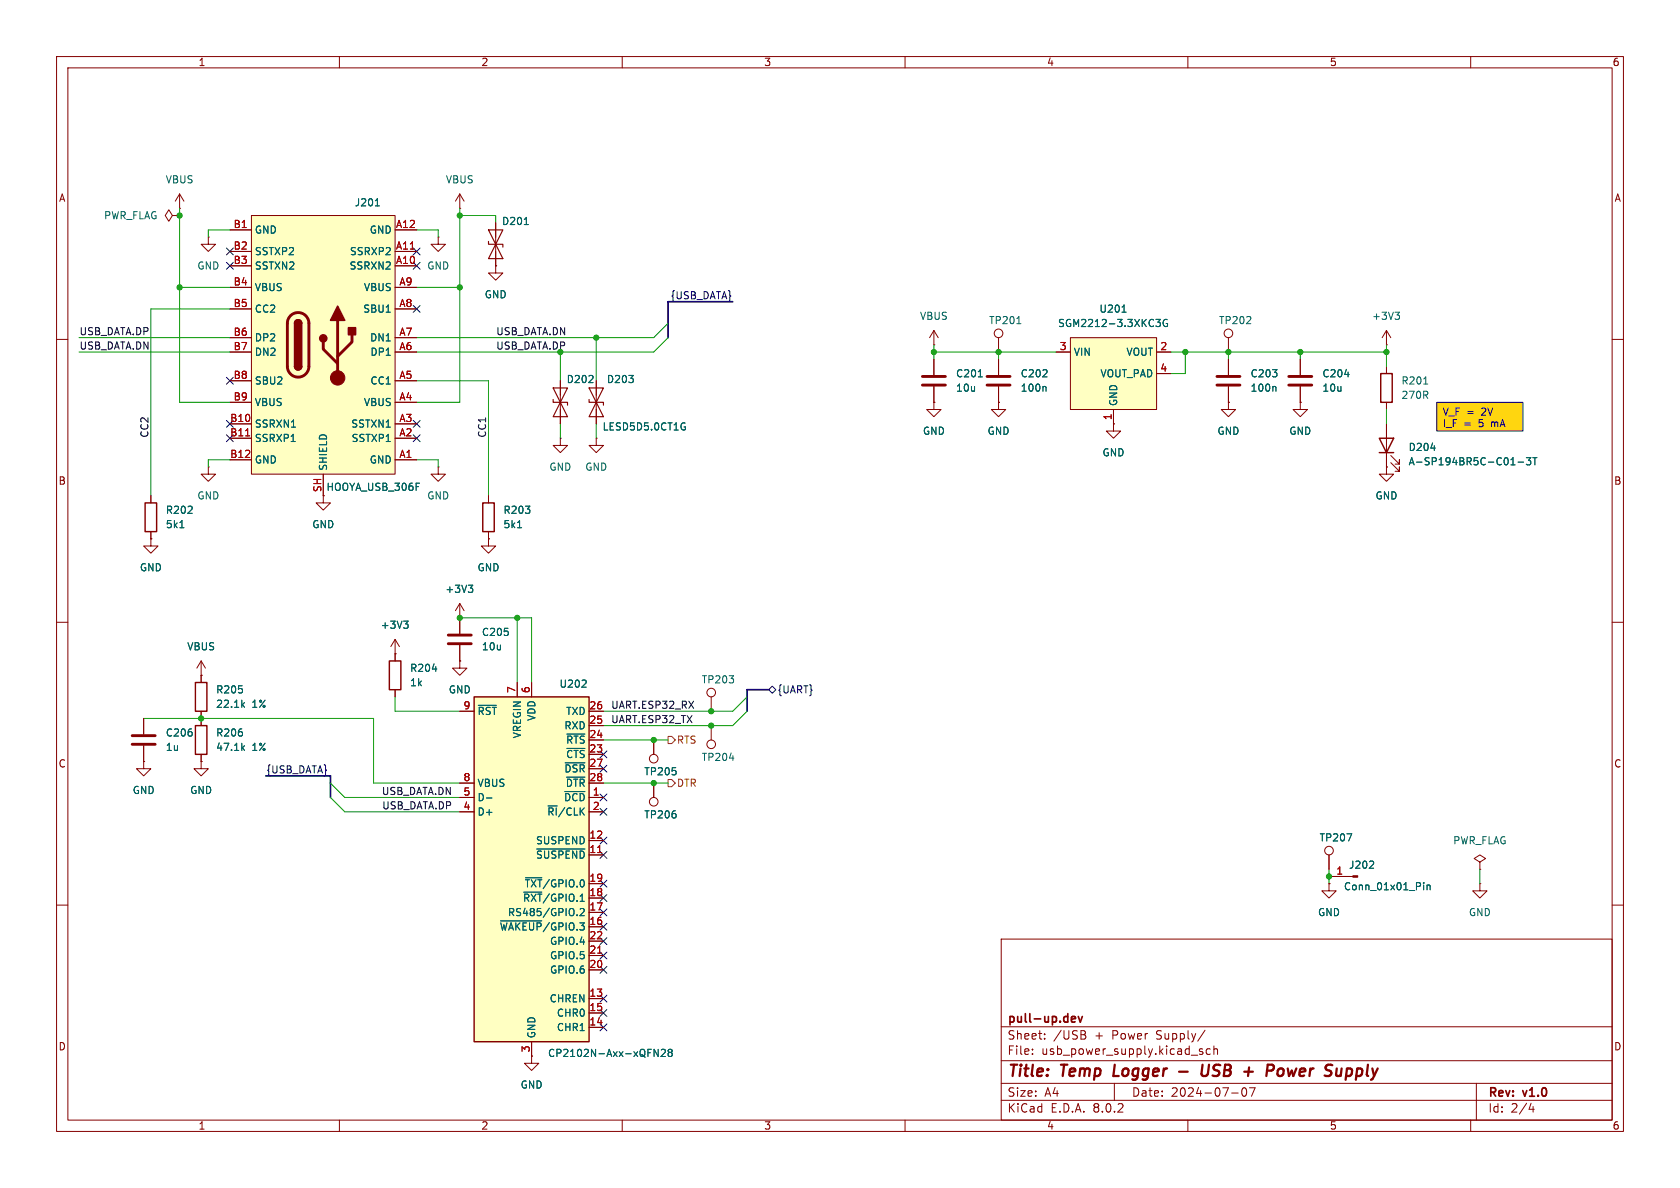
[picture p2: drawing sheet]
<svg xmlns="http://www.w3.org/2000/svg" width="297mm" height="210mm" viewBox="0 0 297 210" stroke-linecap="round" stroke-linejoin="round" font-family="sans-serif">
<g fill="none" stroke="#840000" stroke-width=".18">
<path d="M10 10h277v190h-277zM12 12h273v186h-273zM60 10v2M110 10v2M160 10v2M210 10v2M260 10v2M10 60h2M285 60h2M10 110h2M285 110h2M10 160h2"/>
<path d="M285 160h2M177 166h108v32h-108zM60 198v2M110 198v2M160 198v2M177 194.5h108M177 191.5h108M177 187.5h108M177 181.5h108M182.5 186.3v.1M182.5 185.5v.1M184.7 183.6v.1"/>
<path d="M184.7 182.8v.1M191.6 182.9a.4 .4 0 0 1 .4 .4 .4 .4 0 0 1-.3 .4M191.7 182.3l.2 .2-.2 .3M197 191.5v3M210 198v2M212.6 185.5l-.4-.1-.2 .2 .1 .2 .5 .2v.3h-.6M213 182.1l-1.3 2M214 185.5l-.5-.1-.3 .3v.4l.2 .2h.6M214.6 185.5l.2-.1 .4 .1v.9M214.6 184.9v1.5M217.7 193.2h1.2M219.7 192.4l.2-.1a.81 .81 0 0 1 .6 .6 .81 .81 0 0 1-.3 .8l-.2 .1a.81 .81 0 0 1-.3-1.4z"/>
<path d="M220.9 192.3h1l-.7 1.5M260 198v2M261 191.5v6.5M270.7 195l-.4 1.1h.9M271 195.6v1"/>
</g>
<path d="M197.1 188.2l-.3 2h1M208.4 189.4h1.6M212.6 188.2l-.2 1.6 .2 .3a.66 .66 0 0 0 .9-.3l.2-1.6M225.2 188.6l-.3-.4h-.8l-.2 2M226 189.1a.52 .52 0 0 1 .5-.2 .52 .52 0 0 1 .4 .4v.5a.55 .55 0 0 1-.6 .4 .55 .55 0 0 1-.5-.4zM238 190.1l.5 .1M238.1 188.9l-.2 2M238.7 188.9l-.6 .1" fill="none" stroke="#840000" stroke-width=".4"/>
<path d="M189.6 179.7l.5 .1v.2l-.7 .2M190.6 179.7l.4 1 .3-1M190.1 180.6l-.5 .1" fill="none" stroke="#840000" stroke-width=".3"/>
<path d="M254 71.1h15.2v5.1h-15.2z" fill="#ffd60f"/>
<g fill="none" stroke="#840000" stroke-width=".18">
<path d="M87.6 39.4v7.6M36.8 41.9v1.3h1.3l-1.3 1.3-1.2-1.3h1.2M36.8 41.9h.1M77.5 41.9v1.3h1.2l-1.2 1.3-1.3-1.3h1.3M77.5 41.9h.1M87.6 47v1.3h1.3l-1.3 1.2-1.2-1.2h1.2M87.6 47h.1M217.2 59.7v2.5M245.1 58.4l-.8 1.3M245.1 58.4v2.6M245.1 58.4l.8 1.3M99.1 77.5v1.2h1.2l-1.2 1.3-1.3-1.3h1.3"/>
<path d="M99.1 77.5h.1M99.1 67.3v7.6M105.4 77.5v1.2h1.3l-1.3 1.3-1.3-1.3h1.3M105.4 77.5h.1M105.4 67.3v7.6M165.1 71.1v1.3h1.3l-1.3 1.3-1.3-1.3h1.3M165.1 71.1h.1M165.1 63.5v2.8M165.1 68.3v2.8M176.5 71.1v1.3h1.3l-1.3 1.3-1.2-1.3h1.2M176.5 71.1h.1M176.5 63.5v2.8"/>
<path d="M176.5 68.3v2.8M196.8 74.9v1.3h1.3l-1.3 1.3-1.2-1.3h1.2M196.8 74.9h.1M217.2 71.1v1.3h1.2l-1.2 1.3-1.3-1.3h1.3M217.2 71.1h.1M217.2 63.5v2.8M217.2 68.3v2.8M229.9 71.1v1.3h1.2l-1.2 1.3-1.3-1.3h1.3M229.9 71.1h.1M229.9 63.5v2.8M229.9 68.3v2.8M245.1 61h.1"/>
<path d="M245.1 64.8v1.2M245.1 71.1v1.3M245.1 74.9v7.7M26.7 95.3v1.2h1.2l-1.2 1.3-1.3-1.3h1.3M26.7 95.3h.1M26.7 87.6v1.3M26.7 94v1.3M36.8 82.6v1.2h1.3l-1.3 1.3-1.2-1.3h1.2M36.8 82.6h.1M77.5 82.6v1.2h1.2l-1.2 1.3-1.3-1.3h1.3M77.5 82.6h.1M86.4 95.3v1.2h1.2l-1.2 1.3-1.3-1.3h1.3"/>
<path d="M86.4 95.3h.1M86.4 87.6v1.3M86.4 94v1.3M245.1 82.6v1.2h1.3l-1.3 1.3-1.3-1.3h1.3M245.1 82.6h.1M245.9 81.8l1.5 1.5v-.7v.7h-.8M245.9 80.5l1.5 1.5v-.7v.7h-.8M81.3 109.2h.1M81.3 106.7l-.8 1.3M81.3 106.7v2.5M81.3 106.7l.7 1.3M115.6 130.8v2.6"/>
<path d="M125.7 123.2v2.5M125.7 128.3v2.5M234.9 156.2v1.3h1.3l-1.3 1.3-1.2-1.3h1.2M234.9 156.2h.1M234.9 151.1v2.6M234.9 154.9h4.3M261.6 152.4l1-.6-1-.7-1 .7 1 .6v1.3M261.6 153.7h.1M261.6 156.2v1.3h1.3l-1.3 1.3-1.3-1.3h1.3M261.6 156.2h.1"/>
<circle cx="217.2" cy="58.9" r=".76"/>
<circle cx="115.6" cy="134.1" r=".76"/>
<circle cx="125.7" cy="131.6" r=".76"/>
<circle cx="125.7" cy="122.4" r=".76"/>
<circle cx="234.9" cy="150.4" r=".76"/>
</g>
<g fill="none" stroke="#006464" stroke-width=".18">
<path d="M92.7 39.7h.7M246.6 55.2h.8l-.4 .5M247.2 55.7l.2 .2v.3l-.2 .3M120.8 74.7l.3 .1M120.9 75.5h.3v.4l-.3 .1M173 66.6h.7M184.7 68.3l.2 .2v.7M225.4 68.3l.2 .2v.7M237.7 66.2h.8M251.7 67.9h.7M253 79.2h.7M31.8 93.3h.7"/>
<path d="M91.5 93.3h.7M267.1 82.2h.7M268.4 81.7h1M269.8 80.9h.8l-.4 .5 .4 .1v.6l-.2 .1-.6-.1M271 80.9h.7M271.3 80.9v1.3M82.8 103.4h.8l-.4 .5M83.3 103.9l.3 .3v.3l-.3 .2M129 134h.7M238.1 147.4h.9l-.6 1.3M242.7 152.3l.1 .2v.3l-.7 .7h.7M251.7 156v.1"/>
<path d="M251.7 156.5v.8M252.3 156.5v.8M252.3 156.6l.2-.1h.3v.8"/>
</g>
<path d="M163.1 68.1h4M163.1 66.5h4M174.5 68.1h4.1M174.5 66.5h4.1M215.1 68.1h4.1M215.1 66.5h4.1M227.8 68.1h4.1M227.8 66.5h4.1" fill="none" stroke="#840000" stroke-width=".51"/>
<path d="M86.4 42.7v.5h2.5v.5M86.4 40.6h2.5l-1.3 2.6zM87.6 43.2l1.3 2.5h-2.5zM97.8 70.6v.5h2.5v.5M97.8 68.6h2.5l-1.2 2.5zM99.1 71.1l1.2 2.6h-2.5zM104.1 70.6v.5h2.6v.5M104.1 68.6h2.6l-1.3 2.5zM105.4 71.1l1.3 2.6h-2.6z" fill="none" stroke="#840000" stroke-width=".2"/>
<path d="M243.8 77.5h2.6l-1.3 2.5zM244.1 66h2v5.1h-2zM25.7 88.9h2v5.1h-2zM85.3 88.9h2.1v5.1h-2.1zM243.8 80h2.6" fill="none" stroke="#840000" stroke-width=".25"/>
<path d="M239.2 154.8h.8v.3h-.8z" fill="#840000" stroke="#840000" stroke-width=".18"/>
<path d="M189.2 59.7h15.3v12.7h-15.3z" fill="#ffffc2"/>
<g fill="none" stroke="#840000" stroke-width=".18">
<path d="M176.5 59.7v2.5M189.2 59.7h15.3v12.7h-15.3zM186.7 62.2h2.5M196.8 72.4v2.5M204.5 62.2h2.5M204.5 66h2.5M81.3 116.8v1.3h1.2l-1.2 1.3-1.3-1.3h1.3M81.3 116.8h.1M81.3 109.2v2.8M81.3 114v2.8M115.6 138.4v2.6M94 186.7v1.3h1.2l-1.2 1.2-1.3-1.2h1.3"/>
<path d="M94 186.7h.1"/>
<circle cx="176.5" cy="58.9" r=".76"/>
<circle cx="115.6" cy="141.7" r=".76"/>
</g>
<path d="M179.8 57.2h.7M198.4 55.2h.7M204.3 56.5h.8l-.4 .4 .4 .2v.5l-.2 .1h-.5M206.3 56.5a.59 .59 0 0 0-.7 .6 .59 .59 0 0 0 .7 .6l.1-.5h-.2" fill="none" stroke="#006464" stroke-width=".18"/>
<path d="M79.2 113.8h4.1M79.2 112.3h4.1" fill="none" stroke="#840000" stroke-width=".51"/>
<path d="M83.8 123.2h20.3v61h-20.3z" fill="#ffffc2"/>
<path d="M68.8 116.8h2.1v5.1h-2.1zM34.5 120.7h2.1v5h-2.1zM34.5 128.3h2.1v5.1h-2.1zM83.8 123.2h20.3v61h-20.3z" fill="none" stroke="#840000" stroke-width=".25"/>
<g fill="none" stroke="#840000" stroke-width=".18">
<path d="M30.5 38.1l-.7-1-.6 1 .6 1 .7-1h1.2M31.7 38.1h.1M31.7 36.8h.1M31.7 34.3l-.7 1.3M31.7 34.3v2.5M31.7 34.3l.8 1.3M81.3 36.8h.1M81.3 34.3l-.8 1.3M81.3 34.3v2.5M81.3 34.3l.7 1.3M165.1 58.4l-.8 1.3M165.1 58.4v2.6"/>
<path d="M165.1 58.4l.8 1.3M165.1 61h.1M35.6 119.4h.1M35.6 116.8v3.9M35.6 116.8l-.8 1.3M35.6 116.8l.7 1.3M69.8 115.6h.1M69.8 113v3.8M69.8 113l-.7 1.3M69.8 113l.8 1.3M25.4 134.6v1.3h1.3l-1.3 1.3-1.3-1.3h1.3M25.4 134.6h.1"/>
<path d="M25.4 127v2.8M25.4 131.8v2.8M35.6 134.6v1.3h1.2l-1.2 1.3-1.3-1.3h1.3M35.6 134.6h.1M35.6 125.7v2.6M35.6 133.4v1.2M69.8 121.9v1.3M81.3 125.7h2.5M81.3 138.4h2.5M91.4 120.7v2.5M94 120.7v2.5M104.1 133.4h2.6"/>
<path d="M104.1 130.8h2.6M104.1 128.3h2.6M104.1 125.7h2.6M104.1 135.9h2.6M104.1 138.4h2.6M81.3 141h2.5M81.3 143.5h2.5M104.1 141h2.6M104.1 151.1h2.6M104.1 148.6h2.6M104.1 158.8h2.6M104.1 156.2h2.6"/>
<path d="M104.1 143.5h2.6M104.1 176.5h2.6M104.1 179.1h2.6M104.1 163.8h2.6M104.1 161.3h2.6M104.1 171.5h2.6M104.1 168.9h2.6M104.1 166.4h2.6M94 184.2v2.5M104.1 181.6h2.6"/>
</g>
<g fill="none" stroke="#006464" stroke-width=".18">
<path d="M71.4 109.8h.7l-.4 .5M71.9 110.3l.2 .2v.3l-.2 .3M76.4 118.3h.8M42.9 124.6l.3 .4M42.9 132.2l.3 .5M43.2 124.2l-.5 .5M43.2 131.8l-.5 .5M84.6 124.7h3.1M99.8 139.9h3.6M99.9 134.8h3.5M100.2 137.4h3.2M100.2 132.3h3.2"/>
<path d="M100.2 129.8h3.2M102.8 121.5h.8M103.6 120.3v.5M86 141.1h1M92.6 157.7h3.2M92.9 155.2h2.9M94.9 150.1h8.5M88.5 162.8h7.3M102 161.7v.2M102.6 160.7l.4-.1 .3 .4-.8 .9h.8M115.6 185.5l.8 1.3v-1.3M116.9 185.6l.5-.1 .2 .4-.8 .9h.8"/>
<path d="M118.4 186l-.3-.2 .3-.3h.2l.2 .2-.2 .3M118.4 186l-.3 .3 .1 .3 .2 .2 .3-.1 .1-.2v-.2l-.2-.3M118.4 186h.2"/>
</g>
<path d="M105.7 150.7h.7M105.7 168.5h.7" fill="none" stroke="#a90000" stroke-width=".18"/>
<path d="M23.4 131.6h4M23.4 130h4" fill="none" stroke="#840000" stroke-width=".51"/>
<path d="M44.4 38.1h25.4v45.7h-25.4z" fill="#ffffc2"/>
<path d="M51.4 55.8a1.9 1.9 0 0 1 2-.4 1.9 1.9 0 0 1 1.2 1.8v7.6a1.91 1.91 0 0 1-1.9 1.9 1.91 1.91 0 0 1-1.9-1.9v-7.8l.2-.6zM59.7 56.6v10.2M62.2 59.2v1.3l-2.5 2.5M57.1 60.5v1.2l2.6 2.6" fill="none" stroke="#840000" stroke-width=".51"/>
<path d="M52.1 57.2a.64 .64 0 0 1 .6-.7 .64 .64 0 0 1 .6 .7M52.1 64.8a.64 .64 0 0 0 .6 .6 .64 .64 0 0 0 .6-.6" fill="none" stroke="#840000" stroke-width=".25"/>
<g fill="#840000" stroke="#840000" stroke-width=".25">
<path d="M52.1 64.8h1.2a.64 .64 0 0 1-.6 .6 .64 .64 0 0 1-.6-.6z"/>
<path d="M52.1 57.2h1.2v7.6h-1.2z"/>
<path d="M52.3 56.7a.64 .64 0 0 1 .6-.1 .64 .64 0 0 1 .4 .6h-1.2z"/>
<path d="M59.7 54.1l1.3 2.5h-2.6z"/>
<path d="M61.6 57.9h1.3v1.3h-1.3z"/>
<circle cx="57.1" cy="59.8" r=".63"/>
</g>
<circle cx="59.7" cy="66.8" r="1.27" fill="#840000" stroke="#840000" stroke-width=".18"/>
<g fill="none" stroke="#840000" stroke-width=".18">
<path d="M44.4 38.1h25.4v45.7h-25.4zM87.6 39.4v2.5M40.6 47h3.8M40.6 44.5h3.8M40.6 40.6h3.8M40.6 59.7h3.8M40.6 54.6h3.8M40.6 50.8h3.8M69.8 47h3.9M69.8 44.5h3.9M69.8 40.6h3.9M69.8 59.7h3.9"/>
<path d="M69.8 54.6h3.9M69.8 50.8h3.9M87.6 47h.1M87.6 44.5v2.5M40.6 77.5h3.8M40.6 74.9h3.8M40.6 71.1h3.8M40.6 67.3h3.8M40.6 62.2h3.8M69.8 77.5h3.9M69.8 74.9h3.9M69.8 71.1h3.9"/>
<path d="M69.8 67.3h3.9M69.8 62.2h3.9M99.1 67.3v2.6M99.1 72.4v2.5M105.4 67.3v2.6M105.4 72.4v2.5M165.1 71.1h.1M165.1 63.5v2.8M165.1 68.3v2.8M176.5 71.1h.1M176.5 63.5v2.8M176.5 68.3v2.8"/>
<path d="M186.7 62.2h2.5M196.8 74.9h.1M196.8 72.4v2.5M204.5 62.2h2.5M204.5 66h2.5M217.2 71.1h.1M217.2 63.5v2.8M217.2 68.3v2.8M229.9 71.1h.1M229.9 63.5v2.8M229.9 68.3v2.8M245.1 74.9v2.6"/>
<path d="M26.7 95.3h.1M26.7 87.6v1.3M26.7 94v1.3M40.6 81.3h3.8M57.1 83.8v5.1h1.3l-1.3 1.3-1.2-1.3h1.2M69.8 81.3h3.9M86.4 95.3h.1M86.4 87.6v1.3M86.4 94v1.3M245.1 82.6h.1M245.1 80v2.6M35.6 119.4h.1"/>
<path d="M35.6 119.4v1.3M69.8 115.6h.1M69.8 115.6v1.2M81.3 116.8h.1M81.3 109.2h.1M81.3 109.2v2.8M81.3 114v2.8M25.4 134.6h.1M25.4 127v2.8M25.4 131.8v2.8M35.6 134.6h.1M35.6 125.7v2.6"/>
<path d="M35.6 133.4v1.2M69.8 121.9v1.3M81.3 125.7h2.5M81.3 138.4h2.5M91.4 120.7v2.5M94 120.7v2.5M104.1 133.4h2.6M104.1 130.8h2.6M104.1 128.3h2.6M104.1 125.7h2.6M104.1 135.9h2.6M104.1 138.4h2.6"/>
<path d="M115.6 130.8v2.6M115.6 138.4v2.6M81.3 141h2.5M81.3 143.5h2.5M104.1 141h2.6M104.1 151.1h2.6M104.1 148.6h2.6M104.1 158.8h2.6M104.1 156.2h2.6M104.1 143.5h2.6M234.9 156.2h.1M234.9 151.1v2.6"/>
<path d="M234.9 154.9h3.9M104.1 176.5h2.6M104.1 179.1h2.6M104.1 163.8h2.6M104.1 161.3h2.6M104.1 171.5h2.6M104.1 168.9h2.6M104.1 166.4h2.6M94 186.7h.1M94 184.2v2.5M104.1 181.6h2.6"/>
</g>
<path d="M43.4 77.1h.7M105.7 150.7h.7M105.7 168.5h.7" fill="none" stroke="#a90000" stroke-width=".18"/>
<g fill="none" stroke="#006464" stroke-width=".18">
<path d="M66.4 36.4h.7M92.7 39.7h.7M198.4 55.2h.7M204.3 56.5h.8l-.4 .4 .4 .2v.5l-.2 .1h-.5M206.3 56.5a.59 .59 0 0 0-.7 .6 .59 .59 0 0 0 .7 .6l.1-.5h-.2M120.8 74.7l.3 .1M120.9 75.5h.3v.4l-.3 .1M173 66.6h.7M184.7 68.3l.2 .2v.7M225.4 68.3l.2 .2v.7M237.7 66.2h.8M253 79.2h.7"/>
<path d="M31.8 93.3h.7M91.5 93.3h.7M267.1 82.2h.7M268.4 81.7h1M269.8 80.9h.8l-.4 .5 .4 .1v.6l-.2 .1-.6-.1M271 80.9h.7M271.3 80.9v1.3M71.4 109.8h.7l-.4 .5M71.9 110.3l.2 .2v.3l-.2 .3M76.4 118.3h.8M82.8 103.4h.8l-.4 .5M83.3 103.9l.3 .3v.3l-.3 .2"/>
<path d="M42.9 124.6l.3 .4M42.9 132.2l.3 .5M43.2 124.2l-.5 .5M43.2 131.8l-.5 .5M84.6 124.7h3.1M99.8 139.9h3.6M99.9 134.8h3.5M100.2 137.4h3.2M100.2 132.3h3.2M100.2 129.8h3.2M102.8 121.5h.8M103.6 120.3v.5"/>
<path d="M86 141.1h1M92.6 157.7h3.2M92.9 155.2h2.9M94.9 150.1h8.5M238.1 147.4h.9l-.6 1.3M242.7 152.3l.1 .2v.3l-.7 .7h.7M251.7 156v.1M251.7 156.5v.8M252.3 156.5v.8M252.3 156.6l.2-.1h.3v.8M88.5 162.8h7.3M102 161.7v.2"/>
<path d="M102.6 160.7l.4-.1 .3 .4-.8 .9h.8M115.6 185.5l.8 1.3v-1.3M116.9 185.6l.5-.1 .2 .4-.8 .9h.8M118.4 186l-.3-.2 .3-.3h.2l.2 .2-.2 .3M118.4 186l-.3 .3 .1 .3 .2 .2 .3-.1 .1-.2v-.2l-.2-.3M118.4 186h.2"/>
</g>
<g fill="none" stroke="#000084" stroke-width=".18">
<path d="M40 46.4l1.2 1.2M40 43.8l1.2 1.3M41.2 46.4l-1.2 1.2M41.2 43.8l-1.2 1.3M73.1 43.8l1.2 1.3M73.1 46.4l1.2 1.2M73.1 54l1.2 1.2M74.3 43.8l-1.2 1.3M74.3 46.4l-1.2 1.2M74.3 54l-1.2 1.2M40 74.3l1.2 1.2M40 66.7l1.2 1.2"/>
<path d="M40 76.9l1.2 1.2M41.2 76.9l-1.2 1.2M41.2 74.3l-1.2 1.2M41.2 66.7l-1.2 1.2M73.1 74.3l1.2 1.2M73.1 76.9l1.2 1.2M74.3 74.3l-1.2 1.2M74.3 76.9l-1.2 1.2M106.1 135.3l1.2 1.2M106.1 132.7l1.2 1.3M107.3 135.3l-1.2 1.2M107.3 132.7l-1.2 1.3"/>
<path d="M136.5 121.3l.7 .6-.7 .7-.6-.7zM106.1 158.1l1.2 1.3M106.1 155.6l1.2 1.2M106.1 140.4l1.2 1.2M106.1 142.9l1.2 1.2M106.1 148l1.2 1.2M106.1 150.5l1.2 1.2M107.3 158.1l-1.2 1.3M107.3 155.6l-1.2 1.2M107.3 140.4l-1.2 1.2M107.3 142.9l-1.2 1.2M107.3 148l-1.2 1.2"/>
<path d="M107.3 150.5l-1.2 1.2M106.1 178.5l1.2 1.2M106.1 175.9l1.2 1.2M106.1 168.3l1.2 1.2M106.1 170.8l1.2 1.3M106.1 163.2l1.2 1.2M106.1 160.7l1.2 1.2M106.1 165.8l1.2 1.2M107.3 178.5l-1.2 1.2M107.3 175.9l-1.2 1.2M107.3 168.3l-1.2 1.2M107.3 170.8l-1.2 1.3"/>
<path d="M107.3 163.2l-1.2 1.2M107.3 160.7l-1.2 1.2M107.3 165.8l-1.2 1.2M106.1 181l1.2 1.2M107.3 181l-1.2 1.2"/>
</g>
<path d="M118.1 130.2h.6l.7 .6-.7 .6h-.6zM118.1 137.8h.6l.7 .6-.7 .7h-.6z" fill="none" stroke="#725600" stroke-width=".18"/>
<path d="M254 71.1h15.2v5.1h-15.2z" fill="none" stroke="#0000c2" stroke-width=".18"/>
<path d="M129.5 53.3h-11.4v6.4M47 137.2h11.4v3.8M135.9 121.9h-3.8v3.8" fill="none" stroke="#000084" stroke-width=".3"/>
<g fill="none" stroke="#009600" stroke-width=".18">
<path d="M31.7 36.8v34.3h8.9M81.3 36.8v34.3h-7.6M81.3 38.1h6.3v1.3M14 59.7h26.6M31.7 50.8h8.9M40.6 40.6h-3.8v1.3M40.6 54.6h-13.9v33M73.7 50.8h7.6M73.7 40.6h3.8v1.3M105.4 59.7v7.6M118.1 57.2l-2.5 2.5h-41.9M118.1 59.7l-2.5 2.5h-41.9"/>
<path d="M14 62.2h26.6M73.7 67.3h12.7v20.3M99.1 62.2v5.1M99.1 74.9v2.6M105.4 74.9v2.6M165.1 62.2h21.6M165.1 61v2.5M176.5 62.2v1.3M207 62.2h38.1M209.5 62.2v3.8h-2.5M217.2 62.2v1.3M229.9 62.2v1.3"/>
<path d="M245.1 61v3.8M245.1 72.4v2.5M40.6 81.3h-3.8v1.3M73.7 81.3h3.8v1.3M81.3 109.2h12.7v11.5M91.4 109.2v11.5M25.4 127h40.6v11.4h15.3M58.4 138.4l2.6 2.6h20.3M69.8 123.2v2.5h11.5M106.7 138.4h11.4M106.7 130.8h11.4M132.1 123.2l-2.6 2.5h-22.8"/>
<path d="M132.1 125.7l-2.6 2.6h-22.8M58.4 141l2.6 2.5h20.3M234.9 153.7v2.5M261.6 153.7v2.5"/>
</g>
<g fill="#009600" stroke="#009600" stroke-width=".18">
<circle cx="245.1" cy="62.2" r=".46"/>
<circle cx="229.9" cy="62.2" r=".46"/>
<circle cx="217.2" cy="62.2" r=".46"/>
<circle cx="234.9" cy="154.9" r=".46"/>
<circle cx="35.6" cy="127" r=".46"/>
<circle cx="31.7" cy="50.8" r=".46"/>
<circle cx="31.7" cy="38.1" r=".46"/>
<circle cx="125.7" cy="128.3" r=".46"/>
<circle cx="125.7" cy="125.7" r=".46"/>
<circle cx="115.6" cy="130.8" r=".46"/>
<circle cx="115.6" cy="138.4" r=".46"/>
<circle cx="105.4" cy="59.7" r=".46"/>
<circle cx="81.3" cy="109.2" r=".46"/>
<circle cx="91.4" cy="109.2" r=".46"/>
<circle cx="81.3" cy="50.8" r=".46"/>
<circle cx="81.3" cy="38.1" r=".46"/>
<circle cx="176.5" cy="62.2" r=".46"/>
<circle cx="209.5" cy="62.2" r=".46"/>
<circle cx="165.1" cy="62.2" r=".46"/>
</g>
<g font-size="2.8" fill="#840000">
<text x="178" y="190.9">Title:</text>
<text x="187.7" y="190.9">Temp</text>
<text x="197.7" y="190.9">Logger</text>
<text x="214.8" y="190.9">USB</text>
<text x="223.1" y="190.9">+</text>
<text x="227.9" y="190.9">Power</text>
<text x="239.1" y="190.9">Supply</text>
</g>
<g font-size="2.1" fill="#840000">
<text x="178" y="184">Sheet:</text>
<text x="178" y="181.2">pull-up.dev</text>
<text x="186.2" y="184">/USB</text>
<text x="193.6" y="184">+</text>
<text x="196.8" y="184">Power</text>
<text x="204.7" y="184">Supply/</text>
<text x="178" y="186.7">File:</text>
<text x="184.1" y="186.7">usb_power_supply.kicad_sch</text>
<text x="178" y="196.9">KiCad</text>
<text x="178" y="194.1">Size:</text>
<text x="184.7" y="194.1">A4</text>
<text x="185.7" y="196.9">E.D.A.</text>
<text x="193.3" y="196.9">8.0.2</text>
<text x="200" y="194.1">Date:</text>
<text x="207" y="194.1">2024-07-07</text>
<text x="263" y="194.3">Rev:</text>
<text x="263" y="196.9">Id:</text>
<text x="267.1" y="196.9">2/4</text>
<text x="269.4" y="194.3">v1.0</text>
</g>
<g font-size="1.8" fill="#840000">
<text x="35" y="11.9">1</text>
<text x="85" y="11.9">2</text>
<text x="135" y="11.9">3</text>
<text x="185" y="11.9">4</text>
<text x="235" y="11.9">5</text>
<text x="285" y="11.9">6</text>
<text x="10.3" y="35.9">A</text>
<text x="285.3" y="35.9">A</text>
<text x="10.3" y="85.9">B</text>
<text x="57.6" y="87">HOOYA_USB_306F</text>
<text x="285.3" y="85.9">B</text>
<text x="10.3" y="135.9">C</text>
<text x="285.3" y="135.9">C</text>
<text x="10.3" y="185.9">D</text>
<text x="285.3" y="185.9">D</text>
<text x="35" y="199.9">1</text>
<text x="85" y="199.9">2</text>
<text x="135" y="199.9">3</text>
<text x="185" y="199.9">4</text>
<text x="235" y="199.9">5</text>
<text x="285" y="199.9">6</text>
</g>
<g font-size="1.8" fill="#006464">
<text x="29.2" y="32.6">VBUS</text>
<text x="78.7" y="32.6">VBUS</text>
<text x="18.3" y="39">PWR_FLAG</text>
<text x="45" y="41.5">GND</text>
<text x="62.6" y="36.7">J201</text>
<text x="65.3" y="41.5">GND</text>
<text x="88.7" y="40">D201</text>
<text x="34.8" y="47.9">GND</text>
<text x="45" y="45.3">SSTXP2</text>
<text x="45" y="47.9">SSTXN2</text>
<text x="61.7" y="47.9">SSRXN2</text>
<text x="61.8" y="45.3">SSRXP2</text>
<text x="75.4" y="47.9">GND</text>
<text x="45" y="51.7">VBUS</text>
<text x="64.2" y="51.7">VBUS</text>
<text x="85.6" y="52.9">GND</text>
<text x="45" y="55.5">CC2</text>
<text x="64.1" y="55.5">SBU1</text>
<text x="162.5" y="56.7">VBUS</text>
<text x="174.8" y="57.5">TP201</text>
<text x="187" y="58">SGM2212-3.3XKC3G</text>
<text x="194.3" y="55.5">U201</text>
<text x="215.4" y="57.5">TP202</text>
<text x="242.5" y="56.7">+3V3</text>
<text x="45" y="60.6">DP2</text>
<text x="45" y="63.1">DN2</text>
<text x="65.3" y="60.6">DN1</text>
<text x="65.4" y="63.1">DP1</text>
<text x="189.7" y="63.1">VIN</text>
<text x="199" y="63.1">VOUT</text>
<text x="45" y="68.2">SBU2</text>
<text x="45" y="72">VBUS</text>
<text x="64.2" y="72">VBUS</text>
<text x="65.4" y="68.2">CC1</text>
<text x="100.1" y="67.9">D202</text>
<text x="107.2" y="67.9">D203</text>
<text x="168.9" y="66.9">C201</text>
<text x="168.9" y="69.4">10u</text>
<text x="180.3" y="66.9">C202</text>
<text x="180.3" y="69.4">100n</text>
<text x="194.4" y="66.9">VOUT_PAD</text>
<text x="197.7" y="71.9" transform="rotate(-90 197.7 71.9)">GND</text>
<text x="221" y="66.9">C203</text>
<text x="221" y="69.4">100n</text>
<text x="233.7" y="66.9">C204</text>
<text x="233.7" y="69.4">10u</text>
<text x="247.7" y="68.2">R201</text>
<text x="247.7" y="70.7">270R</text>
<text x="45" y="75.8">SSRXN1</text>
<text x="62" y="75.8">SSTXN1</text>
<text x="106.4" y="76.3">LESD5D5.0CT1G</text>
<text x="163.1" y="77.1">GND</text>
<text x="174.5" y="77.1">GND</text>
<text x="215.1" y="77.1">GND</text>
<text x="227.8" y="77.1">GND</text>
<text x="45" y="78.3">SSRXP1</text>
<text x="45" y="82.1">GND</text>
<text x="58" y="83.3" transform="rotate(-90 58 83.3)">SHIELD</text>
<text x="62.1" y="78.3">SSTXP1</text>
<text x="65.3" y="82.1">GND</text>
<text x="97" y="83.4">GND</text>
<text x="103.4" y="83.4">GND</text>
<text x="194.8" y="80.9">GND</text>
<text x="248.9" y="79.9">D204</text>
<text x="248.9" y="82.5">A-SP194BR5C-C01-3T</text>
<text x="34.8" y="88.5">GND</text>
<text x="75.4" y="88.5">GND</text>
<text x="243.1" y="88.5">GND</text>
<text x="29.2" y="91">R202</text>
<text x="29.2" y="93.6">5k1</text>
<text x="55.1" y="93.6">GND</text>
<text x="88.9" y="91">R203</text>
<text x="88.9" y="93.6">5k1</text>
<text x="24.6" y="101.2">GND</text>
<text x="84.3" y="101.2">GND</text>
<text x="78.6" y="105">+3V3</text>
<text x="67.2" y="111.4">+3V3</text>
<text x="85.1" y="112.6">C205</text>
<text x="33" y="115.2">VBUS</text>
<text x="72.4" y="119">R204</text>
<text x="85.1" y="115.2">10u</text>
<text x="38.1" y="122.8">R205</text>
<text x="38.1" y="125.3">22.1k</text>
<text x="44.5" y="125.3">1%</text>
<text x="72.4" y="121.5">1k</text>
<text x="79.2" y="122.8">GND</text>
<text x="98.8" y="121.8">U202</text>
<text x="124" y="121">TP203</text>
<text x="29.2" y="130.4">C206</text>
<text x="38.1" y="130.4">R206</text>
<text x="84.3" y="126.6">~{RST}</text>
<text x="92.3" y="130.6" transform="rotate(-90 92.3 130.6)">VREGIN</text>
<text x="94.8" y="127.5" transform="rotate(-90 94.8 127.5)">VDD</text>
<text x="99.7" y="129.1">RXD</text>
<text x="100" y="131.7">~{RTS}</text>
<text x="100" y="126.6">TXD</text>
<text x="29.2" y="132.9">1u</text>
<text x="38.1" y="132.9">47.1k</text>
<text x="44.5" y="132.9">1%</text>
<text x="99.7" y="136.8">~{DSR}</text>
<text x="100" y="134.2">~{CTS}</text>
<text x="113.8" y="137.3">TP205</text>
<text x="124" y="134.7">TP204</text>
<text x="23.4" y="140.6">GND</text>
<text x="33.5" y="140.6">GND</text>
<text x="84.3" y="141.8">D-</text>
<text x="84.3" y="139.3">VBUS</text>
<text x="99.6" y="141.8">~{DCD}</text>
<text x="99.9" y="139.3">~{DTR}</text>
<text x="84.3" y="144.4">D+</text>
<text x="94.7" y="149.5">SUSPEND</text>
<text x="96.7" y="144.4">~{RI}/CLK</text>
<text x="113.8" y="144.9">TP206</text>
<text x="233.2" y="148.9">TP207</text>
<text x="256.8" y="149.5">PWR_FLAG</text>
<text x="94.7" y="152">~{SUSPEND}</text>
<text x="238.4" y="153.8">J202</text>
<text x="92.4" y="159.6">~{RXT}/GPIO.1</text>
<text x="92.7" y="157.1">~{TXT}/GPIO.0</text>
<text x="237.5" y="157.6">Conn_01x01_Pin</text>
<text x="88.2" y="164.7">~{WAKEUP}/GPIO.3</text>
<text x="89.7" y="162.2">RS485/GPIO.2</text>
<text x="97.1" y="167.2">GPIO.4</text>
<text x="232.9" y="162.2">GND</text>
<text x="259.6" y="162.2">GND</text>
<text x="97.1" y="172.3">GPIO.6</text>
<text x="97.1" y="169.8">GPIO.5</text>
<text x="97.1" y="177.4">CHREN</text>
<text x="98.3" y="179.9">CHR0</text>
<text x="94.8" y="183.6" transform="rotate(-90 94.8 183.6)">GND</text>
<text x="98.3" y="182.5">CHR1</text>
<text x="96.8" y="187">CP2102N-Axx-xQFN28</text>
<text x="91.9" y="192.6">GND</text>
</g>
<g font-size="1.8" fill="#a90000">
<text x="41.2" y="40.4">B1</text>
<text x="69.9" y="40.4">A12</text>
<text x="41.2" y="44.2">B2</text>
<text x="41.2" y="46.7">B3</text>
<text x="69.9" y="46.7">A10</text>
<text x="69.9" y="44.2">A11</text>
<text x="41.2" y="50.5">B4</text>
<text x="70.5" y="50.5">A9</text>
<text x="41.2" y="54.4">B5</text>
<text x="41.2" y="59.4">B6</text>
<text x="70.5" y="59.4">A7</text>
<text x="70.5" y="54.4">A8</text>
<text x="41.2" y="62">B7</text>
<text x="70.5" y="62">A6</text>
<text x="187.3" y="62">3</text>
<text x="205" y="62">2</text>
<text x="205" y="65.8">4</text>
<text x="41.2" y="67.1">B8</text>
<text x="41.2" y="70.9">B9</text>
<text x="70.5" y="70.9">A4</text>
<text x="70.5" y="67.1">A5</text>
<text x="40.6" y="74.7">B10</text>
<text x="40.6" y="77.2">B11</text>
<text x="70.5" y="77.2">A2</text>
<text x="70.5" y="74.7">A3</text>
<text x="196.6" y="74.4" transform="rotate(-90 196.6 74.4)">1</text>
<text x="40.6" y="81">B12</text>
<text x="70.5" y="81">A1</text>
<text x="56.9" y="87.1" transform="rotate(-90 56.9 87.1)">SH</text>
<text x="81.8" y="125.5">9</text>
<text x="91.2" y="122.6" transform="rotate(-90 91.2 122.6)">7</text>
<text x="93.7" y="122.6" transform="rotate(-90 93.7 122.6)">6</text>
<text x="104.1" y="125.5">26</text>
<text x="104.1" y="130.6">24</text>
<text x="104.1" y="128">25</text>
<text x="104.1" y="133.1">23</text>
<text x="104.1" y="135.6">27</text>
<text x="81.8" y="143.3">4</text>
<text x="81.8" y="140.7">5</text>
<text x="81.8" y="138.2">8</text>
<text x="104.1" y="138.2">28</text>
<text x="104.7" y="140.7">1</text>
<text x="104.7" y="143.3">2</text>
<text x="104.1" y="148.3">12</text>
<text x="104.1" y="150.9">11</text>
<text x="104.1" y="156">19</text>
<text x="236.1" y="154.7">1</text>
<text x="104.1" y="161">17</text>
<text x="104.1" y="158.5">18</text>
<text x="104.1" y="163.6">16</text>
<text x="104.1" y="166.1">22</text>
<text x="104.1" y="171.2">20</text>
<text x="104.1" y="168.7">21</text>
<text x="104.1" y="176.3">13</text>
<text x="104.1" y="178.8">15</text>
<text x="104.1" y="181.4">14</text>
<text x="93.7" y="186.1" transform="rotate(-90 93.7 186.1)">3</text>
</g>
<g font-size="1.8" fill="#000084">
<text x="118.5" y="53">{USB_DATA}</text>
<text x="137.4" y="122.8">{UART}</text>
<text x="47" y="136.8">{USB_DATA}</text>
</g>
<g font-size="1.8" fill="#0f0f0f">
<text x="14" y="59.3">USB_DATA.DP</text>
<text x="87.6" y="59.3">USB_DATA.DN</text>
<text x="14" y="61.9">USB_DATA.DN</text>
<text x="26.3" y="77.5" transform="rotate(-90 26.3 77.5)">CC2</text>
<text x="86" y="77.5" transform="rotate(-90 86 77.5)">CC1</text>
<text x="107.9" y="125.4">UART.ESP32_RX</text>
<text x="107.9" y="127.9">UART.ESP32_TX</text>
<text x="67.4" y="140.6">USB_DATA.DN</text>
<text x="67.5" y="143.2">USB_DATA.DP</text>
</g>
<text font-size="1.8" fill="#009600" x="87.6" y="61.9">USB_DATA.DP</text>
<g font-size="1.8" fill="#0000c2">
<text x="255" y="73.8">V_F =</text>
<text x="255" y="75.8">I_F</text>
<text x="258.8" y="75.8">=</text>
<text x="261.5" y="75.8">5</text>
<text x="262" y="73.8">2V</text>
<text x="263.9" y="75.8">mA</text>
</g>
<g font-size="1.8" fill="#725600">
<text x="119.6" y="131.7">RTS</text>
<text x="119.6" y="139.3">DTR</text>
</g>
</svg>
